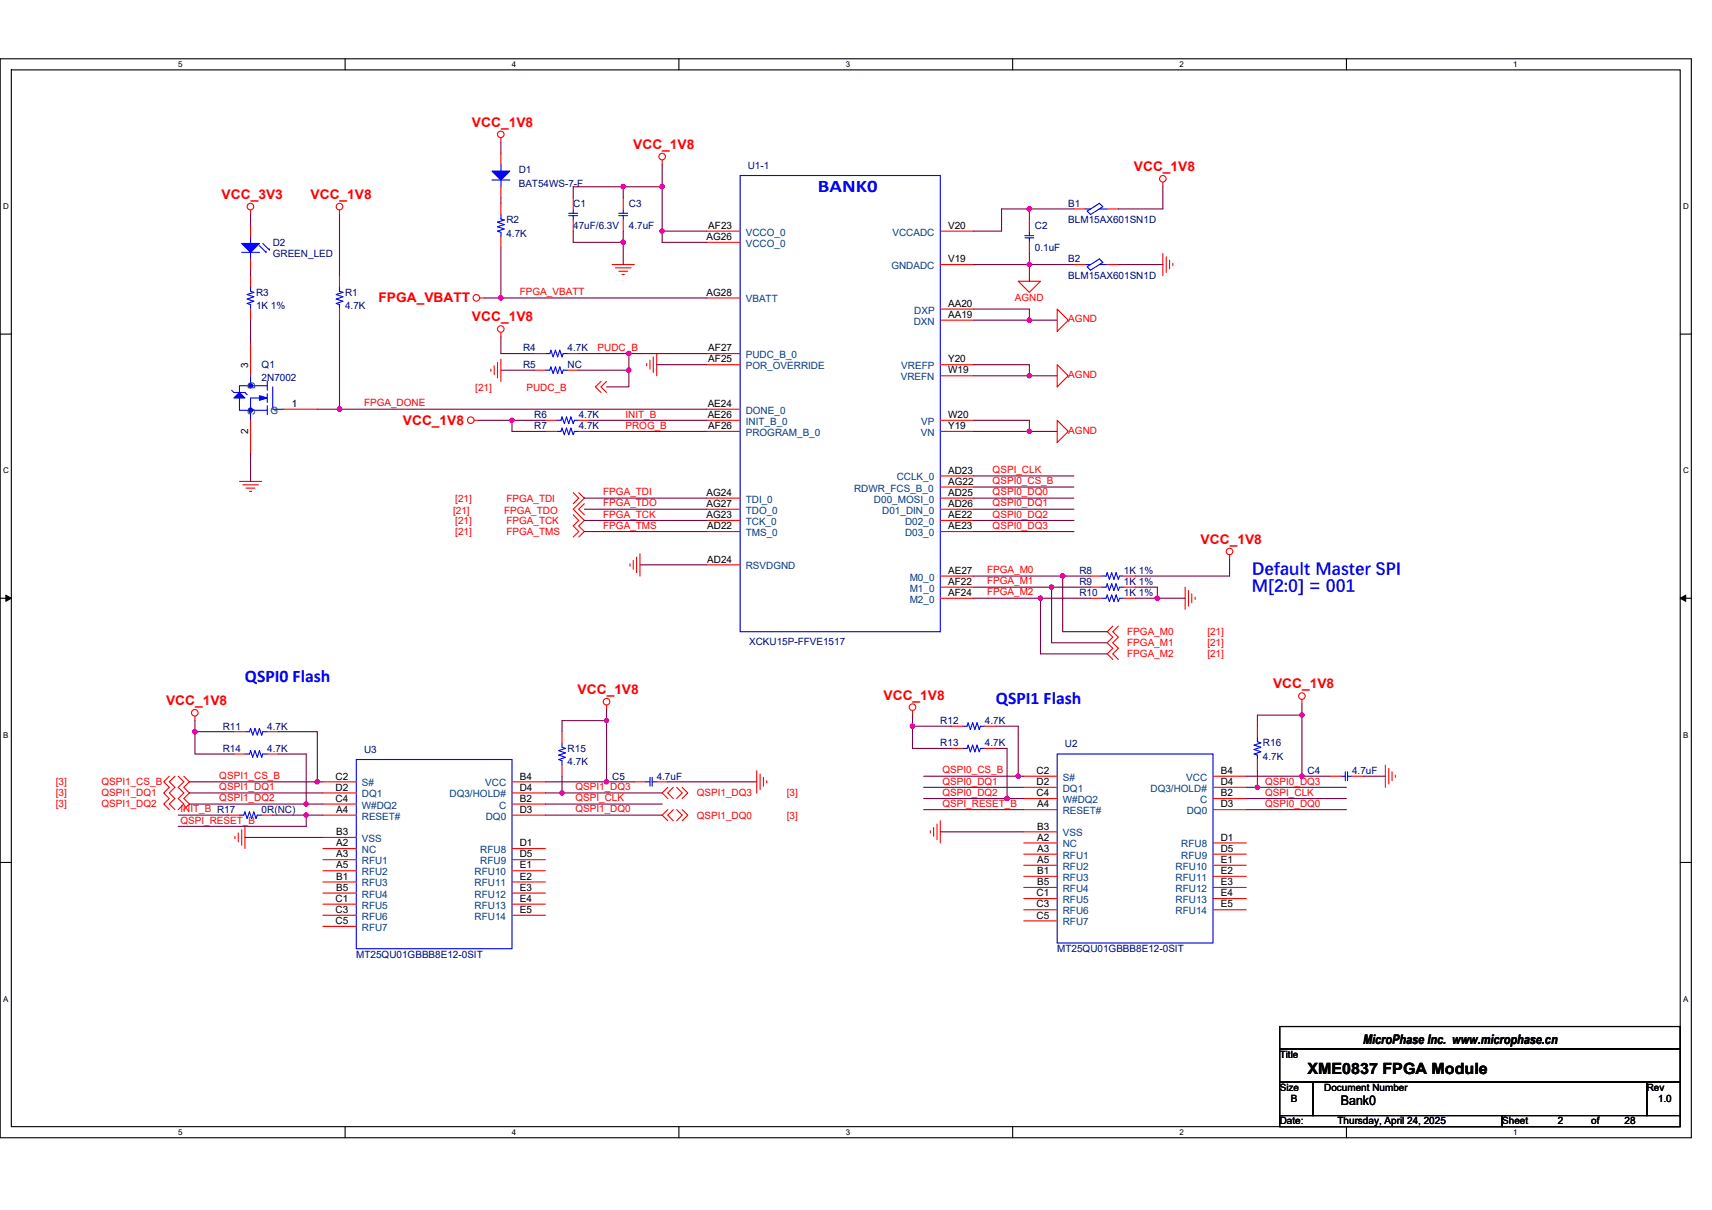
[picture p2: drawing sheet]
<svg xmlns="http://www.w3.org/2000/svg" width="297mm" height="210mm" viewBox="0 0 297 210" stroke-linecap="round" stroke-linejoin="round" font-family="sans-serif">
<path d="M0 10.2h293.5v187.2h-293.5zM2 12.1h289.5v183.4h-289.5z" fill="none" stroke="#000" stroke-width=".19"/>
<g fill="#fff">
<path d="M30.9 10.4h.8v1.6h-.8z"/>
<path d="M30.9 195.7h.8v1.6h-.8z"/>
</g>
<path d="M59.9 10.2v1.9M59.9 195.5v1.9" fill="none" stroke="#000" stroke-width=".19"/>
<g fill="#fff">
<path d="M88.8 10.4h.8v1.6h-.8z"/>
<path d="M88.8 195.7h.8v1.6h-.8z"/>
</g>
<path d="M117.8 10.2v1.9M117.8 195.5v1.9" fill="none" stroke="#000" stroke-width=".19"/>
<g fill="#fff">
<path d="M146.7 10.4h.8v1.6h-.8z"/>
<path d="M146.7 195.7h.8v1.6h-.8z"/>
</g>
<path d="M175.7 10.2v1.9M175.7 195.5v1.9" fill="none" stroke="#000" stroke-width=".19"/>
<g fill="#fff">
<path d="M204.7 10.4h.7v1.6h-.7z"/>
<path d="M204.7 195.7h.7v1.6h-.7z"/>
</g>
<path d="M233.6 10.2v1.9M233.6 195.5v1.9" fill="none" stroke="#000" stroke-width=".19"/>
<g fill="#fff">
<path d="M262.6 10.4h.7v1.6h-.7z"/>
<path d="M262.6 195.7h.7v1.6h-.7z"/>
<path d="M.5 35.1h1v1.5h-1z"/>
<path d="M292 35.1h1v1.5h-1z"/>
<path d="M.5 80.9h1v1.5h-1z"/>
<path d="M292 80.9h1v1.5h-1z"/>
</g>
<path d="M0 58h2M291.5 58h2" fill="none" stroke="#000" stroke-width=".19"/>
<g fill="#fff">
<path d="M.5 126.7h.9v1.6h-.9z"/>
<path d="M292 126.7h.9v1.6h-.9z"/>
</g>
<path d="M0 103.8h2M291.5 103.8h2" fill="none" stroke="#000" stroke-width=".19"/>
<path d="M1 103.3l1 .5-1 .6zM291.5 103.8l1-.5v1.1z" fill="#000" stroke="#000" stroke-width=".17"/>
<g fill="#fff">
<path d="M.5 172.6h.9v1.5h-.9z"/>
<path d="M292 172.6h.9v1.5h-.9z"/>
</g>
<path d="M0 149.7h2M291.5 149.7h2M222 178.1h69.5v3.9h-69.5zM222 182h69.5v5.8h-69.5zM222 187.8h5.8v5.8h-5.8zM222 193.6h38.6v1.9h-38.6zM227.8 187.8h57.9v5.8h-57.9zM260.6 193.6h30.9v1.9h-30.9zM285.7 187.8h5.8v5.8h-5.8z" fill="none" stroke="#000" stroke-width=".19"/>
<g fill="none" stroke="#f00" stroke-width=".19">
<path d="M43.5 36.4v.8M43.5 39.2v1.9M58.9 36.4v.8M86.9 23.9v.8M86.9 35.3v1.9M86.9 32.4v1.9M86.9 26.6v1.9M99.5 34.3v2M99.5 38.2v1.9M108.1 38.2v1.9M108.1 34.3v2M114.9 27.8v.7"/>
<path d="M178.6 38.2v1.9M186.3 36.3h2M192.1 36.3h1.9M201.8 31.6v.8M43.5 59.4v5.8M43.5 44.9v2M43.5 47.8v2M43.5 53.6v2M58.9 47.8v2M58.9 53.6v2M83.2 51.7h.8M86.9 57.7v.8"/>
<path d="M86.9 41.1v1.9M106.2 45.9h3.9M106.8 46.5h2.7M107.4 47.1h1.5M107.9 47.6h.4M122.6 40.1h5.8M122.6 42.1h5.8M122.6 51.7h5.8M163.1 55.6h5.8M163.1 53.6h5.8M163.1 40.1h5.8M163.1 45.9h5.8"/>
<path d="M176.7 48.8h3.8l-1.9 1.9zM178.6 42.1v1.9M183.4 53.6l2 2-2 1.9zM186.3 45.9h2M192.1 45.9h1.9M201.8 44v3.8M202.4 44.6v2.7M202.9 45.1v1.6M203.5 45.7v.4M43.5 72.9v5.8M49.3 71h5.8M82.3 72.9h.7"/>
<path d="M85.2 64.1v.4M85.7 63.5v1.5M86.3 62.9v2.7M86.9 62.3v3.9M92.7 61.4h1.9M92.7 64.2h1.9M94.6 72.9h2M94.6 74.9h2M98.5 61.4h1.9M98.5 64.2h1.9M100.4 72.9h1.9M100.4 74.9h1.9"/>
<path d="M104.3 66.2l-1 .9 1 1M105.2 66.2l-.9 .9 .9 1M112.2 63.1v.4M112.8 62.5v1.6M113.3 61.9v2.7M113.9 61.4v3.8M122.6 61.4h5.8M122.6 71h5.8M122.6 72.9h5.8M122.6 74.9h5.8M122.6 63.3h5.8M163.1 63.3h5.8"/>
<path d="M163.1 65.2h5.8M163.1 72.9h5.8M163.1 74.9h5.8M183.4 63.3l2 1.9-2 1.9zM183.4 72.9l2 2-2 1.9zM41.5 83.5h3.9M42.1 84.1h2.7M42.7 84.7h1.5M43.3 85.3h.4M99.5 85.5l.9 .9-.9 1M99.5 89.3l.9 1-.9 1 .9 .9-.9 1M100.4 85.5l1 .9-1.9 2 1.9 1.9-1 1 1 .9-1 1"/>
<path d="M101.4 87.4l-1 1 1 .9M109.3 97.8v.4M109.9 97.3v1.5M110.4 96.7v2.7M111 96.1v3.9M122.6 86.4h5.8M122.6 88.4h5.8M122.6 90.3h5.8M122.6 92.2h5.8M122.6 98h5.8M163.1 84.5h5.8M163.1 82.6h5.8"/>
<path d="M163.1 86.4h5.8M163.1 88.4h5.8M163.1 90.3h5.8M163.1 92.2h5.8M163.1 100h5.8M189.2 100h2M195 100h1.9M213.3 96.3v.8M163.1 101.9h5.8M163.1 103.8h5.8M189.2 101.9h2M189.2 103.8h2"/>
<path d="M193.1 108.6l-1 1 1 1-1 .9 1 1-1 1 1 .9M194 108.6l-.9 1 .9 1-.9 .9 .9 1-.9 1 .9 .9M195 101.9h1.9M195 103.8h1.9M205.6 101.9v3.8M206.2 102.5v2.7M206.8 103.1v1.5M207.4 103.6v.4M29.4 134.7l-1 1 1 .9-1 1 1 1-1 .9 1 1M30.3 134.7l-.9 1 .9 .9-.9 1 .9 1-.9 .9 .9 1M30.9 134.7l1 1-1 .9 1 1-1 1 1 .9-1 1M31.9 134.7l.9 1-.9 .9 .9 1-.9 1 .9 .9-.9 1"/>
<path d="M33.8 124.3v.8M40.6 130.9h1.9M40.6 127h1.9M46.4 130.9h1.9M46.4 127h1.9M56 135.7h5.8M56 137.6h5.8M56 139.5h5.8M88.8 139.5h5.8M88.8 135.7h5.8M88.8 137.6h5.8M97.5 132.8v1.9"/>
<path d="M97.5 127v1.9M105.2 122.4v.7M110.1 135.7h1.9M113.9 135.7h2M115.9 136.6l-1 1 1 1M116.8 136.6l-.9 1 .9 1M117.4 136.6l1 1-1 1M118.4 136.6l.9 1-.9 1M131.3 133.8v3.8M131.9 134.3v2.7M132.5 134.9v1.5M133 135.5v.4"/>
<path d="M158.3 123.3v.8M165.1 129.9h1.9M165.1 126h1.9M170.9 129.9h1.9M170.9 126h1.9M177.6 134.7h5.8M177.6 136.6h5.8M177.6 138.6h5.8M210.5 138.6h5.7M210.5 134.7h5.7M210.5 136.6h5.7M218.2 131.8v2"/>
<path d="M218.2 126v2M225.9 121.4v.8M230.7 134.7h1.9M234.6 134.7h1.9M240.4 132.8v3.8M241 133.3v2.8M241.5 133.9v1.6M242.1 134.5v.4M39.6 141.5h1.9M40.8 145.1v.4M41.3 144.5v1.6M41.9 144v2.7"/>
<path d="M42.5 143.4v3.9M45.4 141.5h1.9M56 147.3h5.8M56 149.2h5.8M56 141.5h5.8M56 151.1h5.8M56 153.1h5.8M56 145.3h5.8M56 155h5.8M56 156.9h5.8M56 158.8h5.8M88.8 147.3h5.8"/>
<path d="M88.8 141.5h5.8M88.8 149.2h5.8M88.8 151.1h5.8M88.8 153.1h5.8M88.8 155h5.8M88.8 156.9h5.8M88.8 158.8h5.8M115.9 140.5l-1 1 1 .9M116.8 140.5l-.9 1 .9 .9M117.4 140.5l1 1-1 .9M118.4 140.5l.9 1-.9 .9M161.4 144.2v.3"/>
<path d="M162 143.6v1.5M162.6 143v2.7M163.1 142.4v3.9M177.6 146.3h5.8M177.6 148.2h5.8M177.6 140.5h5.8M177.6 150.2h5.8M177.6 152.1h5.8M177.6 144.4h5.8M177.6 154h5.8M177.6 155.9h5.8M177.6 157.9h5.8"/>
<path d="M177.6 159.8h5.8M210.5 146.3h5.7M210.5 140.5h5.7M210.5 148.2h5.7M210.5 150.2h5.7M210.5 152.1h5.7M210.5 154h5.7M210.5 155.9h5.7M210.5 157.9h5.7M56 160.8h5.8"/>
<circle cx="43.5" cy="35.9" r=".57"/>
<circle cx="58.9" cy="35.9" r=".57"/>
<circle cx="86.9" cy="23.3" r=".57"/>
<circle cx="114.9" cy="27.2" r=".57"/>
<circle cx="201.8" cy="31" r=".57"/>
<circle cx="82.7" cy="51.7" r=".57"/>
<circle cx="86.9" cy="57.1" r=".57"/>
<circle cx="81.7" cy="72.9" r=".57"/>
<circle cx="213.3" cy="95.7" r=".57"/>
<circle cx="33.8" cy="123.7" r=".57"/>
<circle cx="105.2" cy="121.8" r=".57"/>
<circle cx="158.3" cy="122.7" r=".57"/>
<circle cx="225.9" cy="120.8" r=".57"/>
</g>
<g fill="#00f" stroke="#00f" stroke-width=".19">
<path d="M40.6 69.1l.9-1 1 1z" fill-rule="evenodd"/>
<path d="M45 68.7l1.4 .4-1.4 .4z" fill-rule="evenodd"/>
<path d="M41.9 42.2h3.1l-1.5 1.6z" fill-rule="evenodd"/>
<path d="M85.4 29.7h3.1l-1.6 1.5z" fill-rule="evenodd"/>
<circle cx="43.5" cy="66.9" r=".38"/>
<circle cx="43.5" cy="71.2" r=".38"/>
</g>
<g fill="none" stroke="#00f" stroke-width=".19">
<path d="M85.4 31.2h3.1M86.9 28.5v1.2M86.9 31.2v1.2M86.9 37.2v.8l.6 .2-1.2 .4 1.2 .4-1.2 .3 1.2 .4-1.2 .4 .6 .2v.8M98.7 37h1.5M98.7 37.4h1.5M99.5 36.3v.7M99.5 37.4v.8M107.4 37.4h1.5M107.4 37h1.5M108.1 37.4v.8M108.1 36.3v.7"/>
<path d="M128.4 30.5h34.7v79.1h-34.7zM188.3 36.3h.9M188.6 36.6l2.2-1.3 .5 .6-2.1 1.3zM190.8 36.3h1.3M41.9 43.8h3.1M43.5 41.1v1.1M43.5 43.8v1.1M43.5 49.8v.7l.5 .2-1.1 .4 1.1 .4-1.1 .4 1.1 .4-1.1 .4 .6 .2v.7M45 42.6l1.2 1.2v-.2M45.6 42.2l1.2 1.2v-.2M58.9 49.8v.7l.6 .2-1.2 .4 1.2 .4-1.2 .4 1.2 .4-1.2 .4 .6 .2v.7M177.8 41.3h1.6"/>
<path d="M177.8 40.9h1.6M178.6 41.3v.8M178.6 40.1v.8M188.3 45.9h.9M188.6 46.3l2.2-1.4 .5 .6-2.1 1.4zM190.8 45.9h1.3M40.2 67.7l.4 .4h1.9l.4 .4M41.5 69.1v2.1h4.9M43.5 65.2v1.8M45.4 69.1h-1.9v3.8M46.4 70.4v1.6M46.4 68.3v1.5"/>
<path d="M46.4 66.2v1.5M46.4 67h-4.9v1.1M47.3 67.1v3.9h2M94.6 61.4h.8l.2-.6 .4 1.1 .4-1.1 .3 1.1 .4-1.1 .4 1.1 .2-.5h.8M94.6 64.2h.8l.2-.5 .4 1.1 .4-1.1 .3 1.1 .4-1.1 .4 1.1 .2-.6h.8M96.6 72.9h.7l.2-.6 .4 1.2 .4-1.2 .4 1.2 .4-1.2 .4 1.2 .1-.6h.8M96.6 74.9h.7l.2-.6 .4 1.1 .4-1.1 .4 1.1 .4-1.1 .4 1.1 .1-.5h.8M191.2 100h.7l.2-.6 .4 1.1 .4-1.1 .4 1.1 .4-1.1 .3 1.1 .2-.5h.8M191.2 101.9h.7l.2-.6 .4 1.2 .4-1.2 .4 1.2 .4-1.2 .3 1.2 .2-.6h.8M191.2 103.8h.7l.2-.5 .4 1.1 .4-1.1 .4 1.1 .4-1.1 .3 1.1 .2-.6h.8M42.5 130.9h.8l.2-.6 .4 1.1 .3-1.1 .4 1.1 .4-1.1 .4 1.1 .2-.5h.8M42.5 127h.8l.2-.6 .4 1.2 .3-1.2 .4 1.2 .4-1.2 .4 1.2 .2-.6h.8"/>
<path d="M61.8 131.8h27v32.8h-27zM97.5 128.9v.8l.6 .2-1.2 .4 1.2 .4-1.2 .3 1.2 .4-1.2 .4 .6 .2v.8M112 135.7h.8M112.8 134.9v1.5M113.2 134.9v1.5M113.2 135.7h.7M167 129.9h.8l.2-.6 .4 1.2 .4-1.2 .3 1.2 .4-1.2 .4 1.2 .2-.6h.8M167 126h.8l.2-.6 .4 1.2 .4-1.2 .3 1.2 .4-1.2 .4 1.2 .2-.6h.8M183.4 130.9h27.1v32.8h-27.1zM218.2 128v.7l.6 .2-1.2 .4 1.2 .4-1.2 .4 1.2 .4-1.2 .4 .6 .1v.8M232.6 134.7h.8M233.4 133.9v1.6"/>
<path d="M233.8 134.7h.8M233.8 133.9v1.6M41.5 141.5h.8l.2-.6 .4 1.1 .4-1.1 .4 1.1 .3-1.1 .4 1.1 .2-.5h.8"/>
</g>
<g fill="none" stroke="#800040" stroke-width=".19">
<path d="M43.5 37.2v2M58.9 37.2v10.6M86.9 34.3v1M86.9 24.7v1.9M108.1 32.4h-8.6v1.9M108.1 32.4v1.9M108.1 32.4h6.8M114.9 28.5v3.9M114.9 32.4v7.7M178.6 36.3h-4.8v3.8h-4.9M178.6 36.3v1.9M178.6 36.3h7.7"/>
<path d="M201.8 32.4v3.9h-7.8M43.5 46.9v.9M43.5 55.6v3.8M58.9 55.6v15.4M84 51.7h2.9M86.9 58.5v2.9h5.8M86.9 43v8.7M86.9 51.7h35.7M99.5 40.1v2h8.6M108.1 40.1v2M108.1 42.1v3.8M114.9 40.1h7.7"/>
<path d="M114.9 40.1v2h7.7M168.9 45.9h9.7M168.9 53.6h9.7v2M168.9 55.6h9.7M178.6 45.9h7.7M178.6 55.6h4.8M178.6 44v1.9M178.6 45.9v2.9M194 45.9h7.8M43.5 78.7v4.8M55.1 71h3.8M58.9 71h63.7"/>
<path d="M83 72.9h5.8M86.9 64.2h5.8M88.8 72.9v2h5.8M88.8 72.9h5.8M100.4 61.4h8.7M100.4 64.2h8.7M102.3 74.9h20.3M102.3 72.9h20.3M109.1 61.4v2.8M109.1 61.4h13.5M109.1 64.2v2.9h-3.9M113.9 63.3h8.7"/>
<path d="M168.9 63.3h9.7v1.9M168.9 65.2h9.7M168.9 72.9h9.7v2M168.9 74.9h9.7M178.6 65.2h4.8M178.6 74.9h4.8M101.4 86.4h21.2M101.4 88.4h21.2M101.4 90.3h21.2M101.4 92.2h21.2M111 98h11.6M168.9 100h15.5"/>
<path d="M168.9 82.6h17.4M168.9 84.5h17.4M168.9 86.4h17.4M168.9 88.4h17.4M168.9 90.3h17.4M168.9 92.2h17.4M184.4 100h4.8M184.4 100v9.6h7.7M213.3 97.1v2.9h-16.4M168.9 103.8h11.6M168.9 101.9h13.6M180.5 103.8v9.7h11.6"/>
<path d="M180.5 103.8h8.7M182.5 101.9v9.6h9.6M182.5 101.9h6.7M196.9 101.9h3.9v1.9M196.9 103.8h3.9M200.8 103.8h4.8M32.8 135.7h22.3M32.8 139.5h20.3M32.8 137.6h23.2M33.8 125.1v1.9h6.8M33.8 127v3.9h6.8M48.3 130.9h4.8v8.6"/>
<path d="M48.3 127h6.8v8.7M53.1 139.5h2.9M55.1 135.7h.9M94.6 139.5h20.3M94.6 135.7h10.6M94.6 137.6h2.9M97.5 137.6h17.4M97.5 134.7v2.9M105.2 123.1v2M105.2 125.1h-7.7v1.9M105.2 125.1v10.6M105.2 135.7h4.9"/>
<path d="M115.9 135.7h15.4M158.3 124.1v1.9h6.8M158.3 126v3.9h6.8M160.2 134.7h16.5M160.2 138.6h14.5M160.2 136.6h17.4M172.8 126h3.9v8.7M172.8 129.9h1.9v8.7M174.7 138.6h2.9M176.7 134.7h.9M216.2 134.7h9.7M216.2 138.6h17.4"/>
<path d="M216.2 136.6h2M218.2 136.6h15.4M218.2 133.8v2.8M225.9 122.2v1.9M225.9 124.1v10.6M225.9 134.7h4.8M225.9 124.1h-7.7v1.9M236.5 134.7h3.9M30.9 141.5h8.7M42.5 145.3h13.5M47.3 141.5h5.8M53.1 141.5v1.9h-22.2"/>
<path d="M53.1 141.5h2.9M94.6 141.5h20.3M160.2 140.5h17.4M163.1 144.4h14.5M216.2 140.5h17.4"/>
</g>
<g fill="#f0f" stroke="#f0f" stroke-width=".19">
<circle cx="114.9" cy="32.4" r=".38"/>
<circle cx="108.1" cy="32.4" r=".38"/>
<circle cx="114.9" cy="40.1" r=".38"/>
<circle cx="108.1" cy="42" r=".38"/>
<circle cx="86.9" cy="51.7" r=".38"/>
<circle cx="184.4" cy="99.9" r=".38"/>
<circle cx="182.4" cy="101.9" r=".38"/>
<circle cx="180.5" cy="103.8" r=".38"/>
<circle cx="200.8" cy="103.8" r=".38"/>
<circle cx="88.8" cy="72.9" r=".38"/>
<circle cx="58.9" cy="71" r=".38"/>
<circle cx="178.6" cy="36.2" r=".38"/>
<circle cx="178.6" cy="55.5" r=".38"/>
<circle cx="178.6" cy="65.2" r=".38"/>
<circle cx="178.6" cy="74.9" r=".38"/>
<circle cx="178.6" cy="45.9" r=".38"/>
<circle cx="109.1" cy="64.2" r=".38"/>
<circle cx="109.1" cy="61.3" r=".38"/>
<circle cx="225.9" cy="124.1" r=".38"/>
<circle cx="225.9" cy="134.7" r=".38"/>
<circle cx="218.2" cy="136.6" r=".38"/>
<circle cx="176.7" cy="134.7" r=".38"/>
<circle cx="174.7" cy="138.6" r=".38"/>
<circle cx="158.3" cy="126" r=".38"/>
<circle cx="105.2" cy="135.7" r=".38"/>
<circle cx="105.2" cy="125" r=".38"/>
<circle cx="53.1" cy="139.5" r=".38"/>
<circle cx="33.8" cy="127" r=".38"/>
<circle cx="97.5" cy="137.6" r=".38"/>
<circle cx="55" cy="135.7" r=".38"/>
<circle cx="53.1" cy="141.5" r=".38"/>
</g>
<g font-size="3.1" fill="#00f">
<text x="141.9" y="33.4">BANK0</text>
<text x="217.2" y="99.5">Default Master SPI</text>
<text x="217.2" y="102.6">M[2:0] = 001</text>
<text x="42.5" y="118.3">QSPI0 Flash</text>
<text x="172.8" y="122.2">QSPI1 Flash</text>
</g>
<text font-size="2.7" x="226.9" y="186.4">XME0837 FPGA Module</text>
<g font-size="2.3" fill="#f00">
<text x="81.9" y="22">VCC_1V8</text>
<text x="109.9" y="25.8">VCC_1V8</text>
<text x="196.7" y="29.7">VCC_1V8</text>
<text x="38.5" y="34.5">VCC_3V3</text>
<text x="53.9" y="34.5">VCC_1V8</text>
<text x="65.7" y="52.5">FPGA_VBATT</text>
<text x="81.9" y="55.8">VCC_1V8</text>
<text x="69.9" y="73.7">VCC_1V8</text>
<text x="208.3" y="94.4">VCC_1V8</text>
<text x="220.9" y="119.5">VCC_1V8</text>
<text x="28.8" y="122.4">VCC_1V8</text>
<text x="100.2" y="120.4">VCC_1V8</text>
<text x="153.3" y="121.4">VCC_1V8</text>
</g>
<g font-size="2.3">
<text x="236.5" y="181.1">MicroPhase Inc. www.microphase.cn</text>
<text x="232.6" y="191.8">Bank0</text>
</g>
<g font-size="1.7" fill="#000080">
<text x="129.7" y="29.3">U1-1</text>
<text x="90" y="30.1">D1</text>
<text x="90" y="32.4">BAT54WS-7-F</text>
<text x="99.5" y="35.9">C1</text>
<text x="109.1" y="35.9">C3</text>
<text x="185.4" y="35.9">B1</text>
<text x="87.9" y="38.8">R2</text>
<text x="87.9" y="41.1">4.7K</text>
<text x="99.5" y="39.7">47uF/6.3V</text>
<text x="109.1" y="39.7">4.7uF</text>
<text x="179.6" y="39.7">C2</text>
<text x="185.4" y="38.8">BLM15AX601SN1D</text>
<text x="47.3" y="42.6">D2</text>
<text x="47.3" y="44.6">GREEN_LED</text>
<text x="179.6" y="43.6">0.1uF</text>
<text x="185.4" y="45.5">B2</text>
<text x="44.4" y="51.3">R3</text>
<text x="44.4" y="53.6">1K 1%</text>
<text x="59.9" y="51.3">R1</text>
<text x="59.9" y="53.6">4.7K</text>
<text x="185.4" y="48.4">BLM15AX601SN1D</text>
<text x="45.4" y="63.9">Q1</text>
<text x="90.8" y="61">R4</text>
<text x="90.8" y="63.9">R5</text>
<text x="98.5" y="61">4.7K</text>
<text x="98.5" y="63.9">NC</text>
<text x="45.4" y="66.2">2N7002</text>
<text x="92.7" y="72.6">R6</text>
<text x="92.7" y="74.5">R7</text>
<text x="100.4" y="72.6">4.7K</text>
<text x="100.4" y="74.5">4.7K</text>
<text x="187.3" y="99.6">R8</text>
<text x="187.3" y="101.5">R9</text>
<text x="195" y="99.6">1K 1%</text>
<text x="195" y="101.5">1K 1%</text>
<text x="187.3" y="103.4">R10</text>
<text x="195" y="103.4">1K 1%</text>
<text x="130" y="111.9">XCKU15P-FFVE1517</text>
<text x="163.1" y="125.6">R12</text>
<text x="170.9" y="125.6">4.7K</text>
<text x="38.6" y="130.5">R14</text>
<text x="38.6" y="126.6">R11</text>
<text x="46.4" y="130.5">4.7K</text>
<text x="46.4" y="126.6">4.7K</text>
<text x="63.2" y="130.7">U3</text>
<text x="98.5" y="130.5">R15</text>
<text x="163.1" y="129.5">R13</text>
<text x="170.9" y="129.5">4.7K</text>
<text x="184.8" y="129.7">U2</text>
<text x="219.1" y="129.5">R16</text>
<text x="219.1" y="131.8">4.7K</text>
<text x="98.5" y="132.8">4.7K</text>
<text x="106.2" y="135.3">C5</text>
<text x="113.9" y="135.3">4.7uF</text>
<text x="226.9" y="134.3">C4</text>
<text x="234.6" y="134.3">4.7uF</text>
<text x="45.4" y="141.1">0R(NC)</text>
<text x="61.8" y="166.2">MT25QU01GBBB8E12-0SIT</text>
<text x="183.4" y="165.2">MT25QU01GBBB8E12-0SIT</text>
</g>
<g font-size="1.7">
<text x="122.6" y="41.7">AG26</text>
<text x="122.9" y="39.7">AF23</text>
<text x="164.5" y="39.7">V20</text>
<text x="164.5" y="45.5">V19</text>
<text x="122.6" y="51.3">AG28</text>
<text x="164.5" y="53.2">AA20</text>
<text x="164.5" y="55.2">AA19</text>
<text x="43.1" y="63.9" transform="rotate(-90 43.1 63.9)">3</text>
<text x="122.9" y="61">AF27</text>
<text x="122.9" y="62.9">AF25</text>
<text x="164.5" y="64.8">W19</text>
<text x="164.5" y="62.9">Y20</text>
<text x="50.6" y="70.6">1</text>
<text x="122.8" y="70.6">AE24</text>
<text x="43.1" y="75.2" transform="rotate(-90 43.1 75.2)">2</text>
<text x="122.8" y="72.5">AE26</text>
<text x="122.9" y="74.5">AF26</text>
<text x="164.5" y="74.5">Y19</text>
<text x="164.5" y="72.5">W20</text>
<text x="164.5" y="82.2">AD23</text>
<text x="122.6" y="86">AG24</text>
<text x="122.6" y="88">AG27</text>
<text x="122.6" y="89.9">AG23</text>
<text x="164.5" y="84.1">AG22</text>
<text x="164.5" y="88">AD26</text>
<text x="164.5" y="86">AD25</text>
<text x="164.5" y="89.9">AE22</text>
<text x="122.7" y="91.8">AD22</text>
<text x="164.5" y="91.8">AE23</text>
<text x="122.7" y="97.6">AD24</text>
<text x="164.5" y="99.6">AE27</text>
<text x="164.5" y="101.5">AF22</text>
<text x="164.5" y="103.4">AF24</text>
<text x="58.2" y="135.3">C2</text>
<text x="58.2" y="137.2">D2</text>
<text x="90.2" y="137.2">D4</text>
<text x="90.2" y="135.3">B4</text>
<text x="179.8" y="134.3">C2</text>
<text x="179.8" y="136.2">D2</text>
<text x="211.8" y="134.3">B4</text>
<text x="211.8" y="136.2">D4</text>
<text x="58.2" y="139.1">C4</text>
<text x="58.3" y="141.1">A4</text>
<text x="90.2" y="139.1">B2</text>
<text x="90.2" y="141.1">D3</text>
<text x="179.8" y="138.2">C4</text>
<text x="179.9" y="140.1">A4</text>
<text x="179.9" y="144">B3</text>
<text x="211.8" y="138.2">B2</text>
<text x="211.8" y="140.1">D3</text>
<text x="58.3" y="146.9">A2</text>
<text x="58.3" y="148.8">A3</text>
<text x="58.3" y="144.9">B3</text>
<text x="90.2" y="146.9">D1</text>
<text x="90.2" y="148.8">D5</text>
<text x="179.9" y="145.9">A2</text>
<text x="179.9" y="147.8">A3</text>
<text x="179.9" y="149.8">A5</text>
<text x="211.8" y="149.8">E1</text>
<text x="211.8" y="145.9">D1</text>
<text x="211.8" y="147.8">D5</text>
<text x="58.3" y="150.7">A5</text>
<text x="58.3" y="152.7">B1</text>
<text x="58.3" y="154.6">B5</text>
<text x="90.2" y="150.7">E1</text>
<text x="90.2" y="152.7">E2</text>
<text x="90.2" y="154.6">E3</text>
<text x="179.8" y="155.5">C1</text>
<text x="179.9" y="151.7">B1</text>
<text x="179.9" y="153.6">B5</text>
<text x="211.8" y="151.7">E2</text>
<text x="211.8" y="153.6">E3</text>
<text x="211.8" y="155.5">E4</text>
<text x="58.2" y="156.5">C1</text>
<text x="58.2" y="158.4">C3</text>
<text x="58.2" y="160.4">C5</text>
<text x="90.2" y="156.5">E4</text>
<text x="90.2" y="158.4">E5</text>
<text x="179.8" y="157.5">C3</text>
<text x="179.8" y="159.4">C5</text>
<text x="211.8" y="157.5">E5</text>
<text x="222" y="183.6">Title</text>
<text x="222" y="189.3">Size</text>
<text x="224" y="191.3">B</text>
<text x="229.8" y="189.3">Document Number</text>
<text x="285.7" y="189.3">Rev</text>
<text x="287.7" y="191.3">1.0</text>
<text x="222" y="195.1">Date:</text>
<text x="232.1" y="195.1">Thursday, April 24, 2025</text>
<text x="260.6" y="195.1">Sheet</text>
<text x="270.3" y="195.1">2</text>
<text x="276.1" y="195.1">of</text>
<text x="281.9" y="195.1">28</text>
</g>
<g font-size="1.7" fill="#004080">
<text x="129.4" y="40.9">VCCO_0</text>
<text x="154.9" y="40.9">VCCADC</text>
<text x="129.4" y="42.8">VCCO_0</text>
<text x="154.7" y="46.7">GNDADC</text>
<text x="129.4" y="52.5">VBATT</text>
<text x="158.5" y="56.3">DXN</text>
<text x="158.6" y="54.4">DXP</text>
<text x="129.4" y="62.1">PUDC_B_0</text>
<text x="129.4" y="64.1">POR_OVERRIDE</text>
<text x="156.3" y="66">VREFN</text>
<text x="156.4" y="64.1">VREFP</text>
<text x="44.3" y="72" transform="rotate(-90 44.3 72)">S</text>
<text x="44.3" y="67.4" transform="rotate(-90 44.3 67.4)">D</text>
<text x="46.9" y="71.8">G</text>
<text x="129.4" y="71.8">DONE_0</text>
<text x="129.4" y="73.7">INIT_B_0</text>
<text x="129.4" y="75.6">PROGRAM_B_0</text>
<text x="159.8" y="75.6">VN</text>
<text x="159.8" y="73.7">VP</text>
<text x="155.6" y="83.4">CCLK_0</text>
<text x="129.4" y="87.2">TDI_0</text>
<text x="129.4" y="89.2">TDO_0</text>
<text x="148.2" y="85.3">RDWR_FCS_B_0</text>
<text x="151.6" y="87.2">D00_MOSI_0</text>
<text x="153.1" y="89.2">D01_DIN_0</text>
<text x="129.4" y="91.1">TCK_0</text>
<text x="129.4" y="93">TMS_0</text>
<text x="157" y="91.1">D02_0</text>
<text x="157" y="93">D03_0</text>
<text x="129.4" y="98.8">RSVDGND</text>
<text x="157.8" y="100.8">M0_0</text>
<text x="157.8" y="102.7">M1_0</text>
<text x="157.8" y="104.6">M2_0</text>
<text x="62.8" y="136.5">S#</text>
<text x="84.2" y="136.5">VCC</text>
<text x="184.4" y="135.5">S#</text>
<text x="184.4" y="137.4">DQ1</text>
<text x="199.6" y="137.4">DQ3/HOLD#</text>
<text x="205.8" y="135.5">VCC</text>
<text x="62.8" y="142.2">RESET#</text>
<text x="62.8" y="138.4">DQ1</text>
<text x="62.8" y="140.3">W#DQ2</text>
<text x="78" y="138.4">DQ3/HOLD#</text>
<text x="84.3" y="142.2">DQ0</text>
<text x="86.6" y="140.3">C</text>
<text x="184.4" y="141.3">RESET#</text>
<text x="184.4" y="139.4">W#DQ2</text>
<text x="205.9" y="141.3">DQ0</text>
<text x="208.2" y="139.4">C</text>
<text x="62.8" y="148">NC</text>
<text x="62.8" y="150">RFU1</text>
<text x="62.8" y="146.1">VSS</text>
<text x="83.3" y="148">RFU8</text>
<text x="83.3" y="150">RFU9</text>
<text x="184.4" y="147.1">NC</text>
<text x="184.4" y="149">RFU1</text>
<text x="184.4" y="145.1">VSS</text>
<text x="205" y="147.1">RFU8</text>
<text x="205" y="149">RFU9</text>
<text x="62.8" y="151.9">RFU2</text>
<text x="62.8" y="153.8">RFU3</text>
<text x="62.8" y="155.8">RFU4</text>
<text x="82.4" y="151.9">RFU10</text>
<text x="82.4" y="153.8">RFU11</text>
<text x="82.4" y="155.8">RFU12</text>
<text x="184.4" y="150.9">RFU2</text>
<text x="184.4" y="152.9">RFU3</text>
<text x="184.4" y="154.8">RFU4</text>
<text x="204" y="150.9">RFU10</text>
<text x="204" y="152.9">RFU11</text>
<text x="204" y="154.8">RFU12</text>
<text x="62.8" y="157.7">RFU5</text>
<text x="62.8" y="159.6">RFU6</text>
<text x="62.8" y="161.5">RFU7</text>
<text x="82.4" y="157.7">RFU13</text>
<text x="82.4" y="159.6">RFU14</text>
<text x="184.4" y="156.7">RFU5</text>
<text x="184.4" y="158.7">RFU6</text>
<text x="184.4" y="160.6">RFU7</text>
<text x="204" y="156.7">RFU13</text>
<text x="204" y="158.7">RFU14</text>
</g>
<g font-size="1.7" fill="#f00">
<text x="90.2" y="51.2">FPGA_VBATT</text>
<text x="176.1" y="52.3">AGND</text>
<text x="185.4" y="55.9">AGND</text>
<text x="103.7" y="60.9">PUDC_B</text>
<text x="185.4" y="65.6">AGND</text>
<text x="63.2" y="70.5">FPGA_DONE</text>
<text x="82.5" y="67.9">[21]</text>
<text x="91.4" y="67.9">PUDC_B</text>
<text x="108.5" y="72.5">INIT_B</text>
<text x="108.5" y="74.4">PROG_B</text>
<text x="185.4" y="75.2">AGND</text>
<text x="172.2" y="82.1">QSPI_CLK</text>
<text x="78.6" y="89.2">[21]</text>
<text x="79" y="87">[21]</text>
<text x="87.5" y="89.2">FPGA_TDO</text>
<text x="87.9" y="87">FPGA_TDI</text>
<text x="104.7" y="86">FPGA_TDI</text>
<text x="104.7" y="87.9">FPGA_TDO</text>
<text x="104.7" y="89.8">FPGA_TCK</text>
<text x="172.2" y="84">QSPI0_CS_B</text>
<text x="172.2" y="86">QSPI0_DQ0</text>
<text x="172.2" y="87.9">QSPI0_DQ1</text>
<text x="172.2" y="89.8">QSPI0_DQ2</text>
<text x="79" y="90.9">[21]</text>
<text x="79" y="92.8">[21]</text>
<text x="87.9" y="90.9">FPGA_TCK</text>
<text x="87.9" y="92.8">FPGA_TMS</text>
<text x="104.7" y="91.8">FPGA_TMS</text>
<text x="172.2" y="91.8">QSPI0_DQ3</text>
<text x="171.3" y="99.5">FPGA_M0</text>
<text x="171.3" y="101.4">FPGA_M1</text>
<text x="171.3" y="103.3">FPGA_M2</text>
<text x="195.6" y="110.2">FPGA_M0</text>
<text x="195.6" y="112.1">FPGA_M1</text>
<text x="209.5" y="110.2">[21]</text>
<text x="209.5" y="112.1">[21]</text>
<text x="195.6" y="114">FPGA_M2</text>
<text x="209.5" y="114">[21]</text>
<text x="9.7" y="136.2">[3]</text>
<text x="17.6" y="136.2">QSPI1_CS_B</text>
<text x="38.1" y="135.2">QSPI1_CS_B</text>
<text x="38.1" y="137.1">QSPI1_DQ1</text>
<text x="99.8" y="137.1">QSPI1_DQ3</text>
<text x="163.5" y="134.2">QSPI0_CS_B</text>
<text x="163.5" y="136.1">QSPI0_DQ1</text>
<text x="219.5" y="136.1">QSPI0_DQ3</text>
<text x="9.7" y="138.2">[3]</text>
<text x="9.7" y="140.1">[3]</text>
<text x="17.6" y="138.2">QSPI1_DQ1</text>
<text x="17.6" y="140.1">QSPI1_DQ2</text>
<text x="31.3" y="141">INIT_B R17</text>
<text x="31.3" y="142.9">QSPI_RESET_B</text>
<text x="38.1" y="139">QSPI1_DQ2</text>
<text x="99.8" y="139">QSPI_CLK</text>
<text x="99.8" y="141">QSPI1_DQ0</text>
<text x="120.9" y="138.2">QSPI1_DQ3</text>
<text x="120.9" y="142">QSPI1_DQ0</text>
<text x="136.5" y="138.2">[3]</text>
<text x="136.5" y="142">[3]</text>
<text x="163.5" y="138.1">QSPI0_DQ2</text>
<text x="163.5" y="140">QSPI_RESET_B</text>
<text x="219.5" y="138.1">QSPI_CLK</text>
<text x="219.5" y="140">QSPI0_DQ0</text>
</g>
<g font-size="1.4">
<text x="30.9" y="11.7">5</text>
<text x="88.8" y="11.7">4</text>
<text x="146.7" y="11.7">3</text>
<text x="204.7" y="11.7">2</text>
<text x="262.6" y="11.7">1</text>
<text x=".5" y="36.3">D</text>
<text x="292" y="36.3">D</text>
<text x=".5" y="82.1">C</text>
<text x="292" y="82.1">C</text>
<text x=".5" y="128">B</text>
<text x="292" y="128">B</text>
<text x=".5" y="173.8">A</text>
<text x="292" y="173.8">A</text>
<text x="30.9" y="197">5</text>
<text x="88.8" y="197">4</text>
<text x="146.7" y="197">3</text>
<text x="204.7" y="197">2</text>
<text x="262.6" y="197">1</text>
</g>
</svg>
